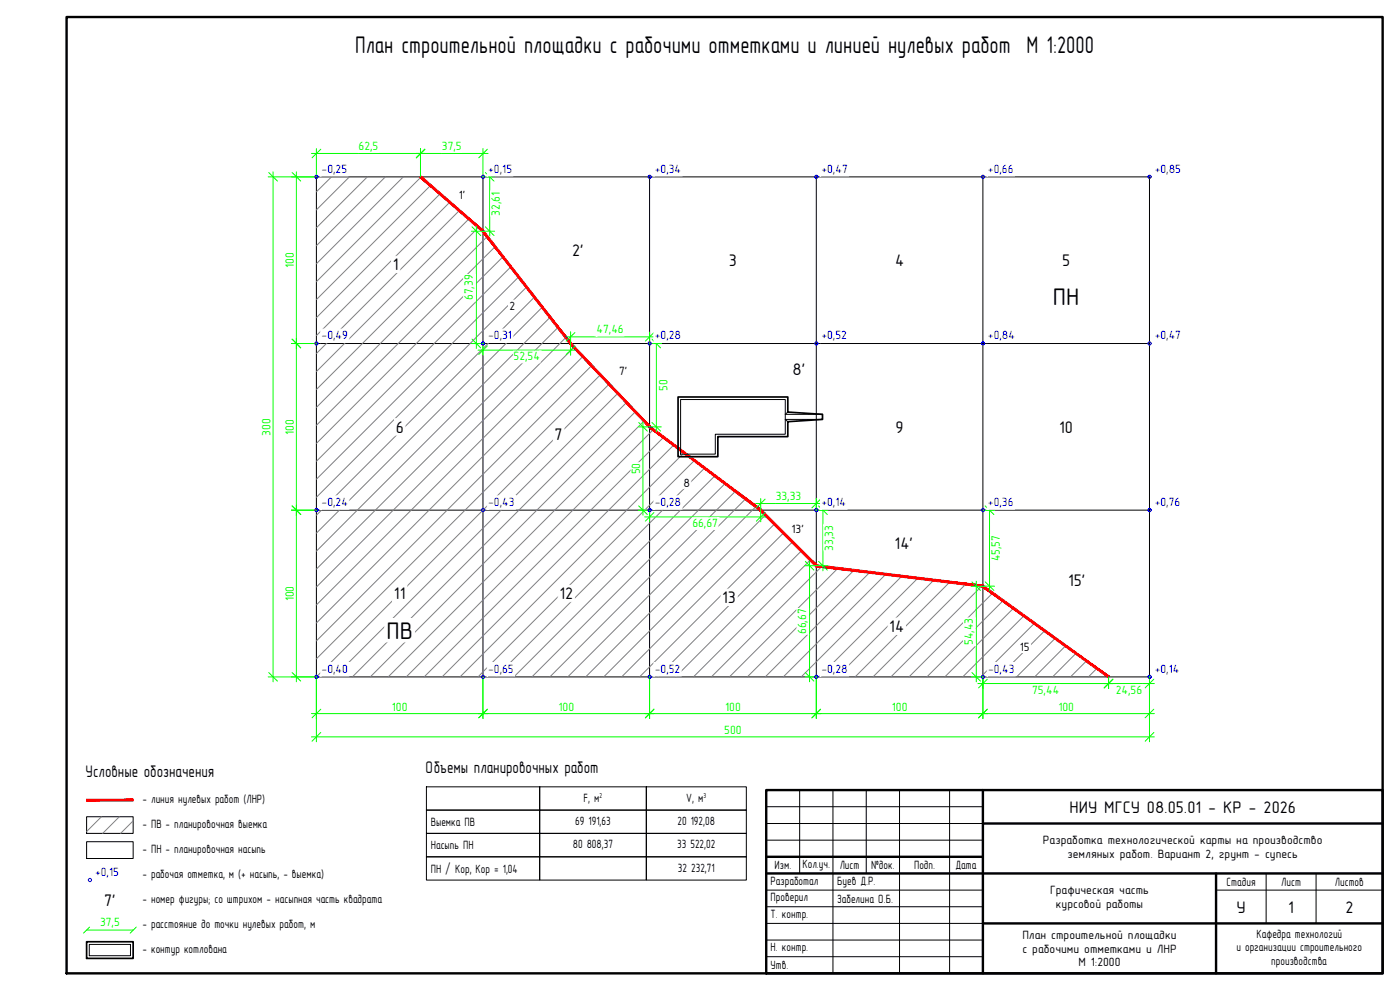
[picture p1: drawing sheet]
<svg xmlns="http://www.w3.org/2000/svg" width="420mm" height="297mm" viewBox="0 0 420 297" stroke-linecap="round" stroke-linejoin="round" font-family="sans-serif">
<path d="M95 53.1h250v150h-250zM144.9 53.1v150M194.9 53.1v150M245 53.1v150M295 53.1v150M95 103.1h250M95 153.1h250M26 245.1h14v4.9h-14zM26 252.5h14v5.1h-14z" fill="none" stroke="#000" stroke-width=".3"/>
<g fill="none" stroke="#808080" stroke-width=".3">
<path d="M99.5 53.1l-4.5 4.5M104.9 53.1l-9.9 9.9M110.2 53.1l-15.2 15.3M115.7 53.1l-20.7 20.6M121 53.1l-26 26M126.3 53.2l-31.3 31.3M129.2 55.7l-34.2 34.2M132.1 58.2l-37.1 37.1M135 60.7l-40 40M137.8 63.2l-42.8 42.9M140.7 65.7l-45.7 45.8M143.6 68.2l-48.6 48.7"/>
<path d="M146.2 71l-51.2 51.2M148.6 74l-53.6 53.6M151 77l-56 56M153.3 80.1l-58.3 58.3M155.7 83.1l-60.7 60.7M158 86.1l-63 63.1M160.4 89.1l-65.4 65.5M162.7 92.2l-67.7 67.8M165.1 95.2l-70.1 70.2M167.5 98.2l-72.5 72.6M169.8 101.2l-74.8 74.9M172.3 104.2l-77.3 77.3"/>
<path d="M174.9 107l-79.9 79.9M177.5 109.7l-82.5 82.6M180.2 112.5l-85.2 85.2M182.8 115.3l-87.8 87.8M185.4 118l-85.1 85.1M188 120.8l-82.3 82.3M190.7 123.6l-79.6 79.5M193.3 126.3l-76.8 76.8M196.1 128.9l-74.2 74.2M199.1 131.2l-71.8 71.9M202.2 133.5l-69.5 69.6M205.3 135.8l-67.3 67.3"/>
<path d="M208.4 138.2l-64.9 64.9M211.5 140.4l-62.7 62.7M214.5 142.8l-60.3 60.3M217.6 145.1l-58 58M220.7 147.4l-55.7 55.7M223.8 149.7l-53.4 53.4M226.9 152l-51.1 51.1M229.7 154.5l-48.5 48.6M232.5 157.2l-45.9 45.9M235.1 159.9l-43.2 43.2M237.8 162.6l-40.4 40.5M240.5 165.3l-37.8 37.8"/>
<path d="M243.2 168l-35.1 35.1M246.6 170l-33.1 33.1M251.4 170.5l-32.5 32.6M256.2 171.1l-31.9 32M261 171.7l-31.3 31.4M265.9 172.3l-30.8 30.8M270.6 172.9l-30.1 30.2M275.5 173.5l-29.7 29.6M280.2 174.1l-29 29M285 174.7l-28.4 28.4M289.9 175.2l-27.9 27.9M294.6 175.8l-27.2 27.3"/>
<path d="M297.9 178l-25.1 25.1M301 180.2l-22.8 22.9M304.2 182.5l-20.7 20.6M307.3 184.8l-18.4 18.3M310.4 187l-16.1 16.1M313.5 189.3l-13.8 13.8M316.7 191.5l-11.6 11.6M319.8 193.8l-9.3 9.3M322.9 196l-7 7.1M326.1 198.3l-4.8 4.8M329.2 200.6l-2.6 2.5M332.3 202.8l-.2 .3"/>
<path d="M30.4 245.1l-4.4 4.4M35.8 245.1l-5 4.9M40 246.3l-3.8 3.7"/>
</g>
<g fill="#f00" stroke="#f00" stroke-width=".3">
<path d="M294.9 176.2l37.6 27.1 .4-.5zM295.1 175.6l37.8 27.2-38-26.6zM244.8 170l50.1 6.2 .2-.6zM245.1 169.4l50 6.2-50.3-5.6zM228.1 153.3l16.7 16.7 .3-.6zM228.5 152.9l16.6 16.5-17-16.1zM194.8 128.3l33.3 25 .4-.4zM195.2 127.8l33.3 25.1-33.7-24.6zM171 103.3l23.8 25 .4-.5zM171 103.3l.4-.4 23.8 24.9zM144.7 69.6l26.3 33.7 .4-.4zM145.2 69.2l26.2 33.7-26.7-33.3zM126 53.3l18.7 16.3 .5-.4zM126.4 52.8l18.8 16.4-19.2-15.9z"/>
<path d="M26 239.8v.6l14-.6zM26 240.4l14-.6v.6z"/>
</g>
<g fill="#fff" stroke="#fff" stroke-width=".3">
<path d="M137.5 56.8v3.4l2.5-3.4zM140 56.8v3.4h-2.5z"/>
<path d="M117.5 76.9v4.9l2.5-4.9zM120 76.9v4.9h-2.5z"/>
<path d="M171.3 72.6v4.9l4.3-4.9zM175.6 72.6v4.9h-4.3z"/>
<path d="M152.6 90.1v3.5l2.3-3.5zM154.9 90.1v3.5h-2.3z"/>
<path d="M218.4 75.6v4.9l3.1-4.9zM221.5 75.6v4.9h-3.1z"/>
<path d="M268.2 75.6v4.9l3.5-4.9zM271.7 75.6v4.9h-3.5z"/>
<path d="M318.4 75.6v4.9l3.1-4.9zM321.5 75.6v4.9h-3.1z"/>
<path d="M118.4 125.6v4.9l3.1-4.9zM121.5 125.6v4.9h-3.1z"/>
<path d="M185.5 109.7v3.4l3.1-3.4zM188.6 109.7v3.4h-3.1z"/>
<path d="M166.1 127.9v4.9l3.1-4.9zM169.2 127.9v4.9h-3.1z"/>
<path d="M237.4 108.3v4.9l4.6-4.9zM242 108.3v4.9h-4.6z"/>
<path d="M204.9 143v3.5l2.4-3.5zM207.3 143v3.5h-2.4z"/>
<path d="M268.4 125.6v4.9l3.1-4.9zM271.5 125.6v4.9h-3.1z"/>
<path d="M317.5 125.6v4.9l4.9-4.9zM322.4 125.6v4.9h-4.9z"/>
<path d="M117.9 175.6v4.9l4.1-4.9zM122 175.6v4.9h-4.1z"/>
<path d="M167.5 175.6v4.9l4.9-4.9zM172.4 175.6v4.9h-4.9z"/>
<path d="M237.3 156.9v3.5l4.3-3.5zM237.3 160.4l4.3-3.5v3.5z"/>
<path d="M216.4 176.8v4.9l4.8-4.9zM221.2 176.8v4.9h-4.8z"/>
<path d="M268.1 160.6v4.9l6.3-4.9zM268.1 165.5l6.3-4.9v4.9z"/>
<path d="M266.5 185.4v5l5.2-5zM266.5 190.4l5.2-5v5z"/>
<path d="M320.2 171.5v4.9l6-4.9zM320.2 176.4l6-4.9v4.9z"/>
<path d="M305.8 192.3v3.5l3.5-3.5zM309.3 192.3v3.5h-3.5z"/>
</g>
<g fill="#fff" stroke="#fff" stroke-width=".3">
<path d="M115.5 185.6v7l8.9-7zM115.5 192.6l8.9-7v7z"/>
<path d="M315.5 85.6v7l8.9-7zM315.5 92.6l8.9-7v7z"/>
</g>
<g fill="none" stroke="#0f0" stroke-width=".3">
<path d="M80.6 51.8l2.7 2.5M82 51.5v153.1M87.7 51.8l2.6 2.5M88.9 51.5v153.1M93.5 46h53M95 44.6v8.5h-14.5M96.3 44.8l-2.7 2.6M126.2 44.6v8.5M127.5 44.8l-2.6 2.6M144.9 44.6v8.5h3.6M145.7 51.8l2.6 2.5M146.3 44.8l-2.6 2.6"/>
<path d="M147 51.5v19.4M141.5 69.4h7M141.6 68.1l2.7 2.6M143 67.8v36.7M145.7 68.1l2.6 2.6M171.2 99.6v7M172.6 99.8l-2.7 2.5M194.9 99.6v3.5h3.6M196.3 99.8l-2.6 2.5M87.5 103.1h7.5M87.7 101.8l2.6 2.6M141.5 103.1h3.4v3.5"/>
<path d="M141.6 101.8l2.7 2.6M143.5 105.1h29.2M146.3 103.8l-2.6 2.6M169.7 101.1h26.8M172.6 103.8l-2.7 2.6M195.7 101.8l2.5 2.6M197 101.6v28M191.5 128.1h7M191.7 126.8l2.6 2.6M193 126.6v28M195.7 126.8l2.5 2.6M87.5 153.1h7.5"/>
<path d="M87.7 151.8l2.6 2.6M191.5 153.1h3.4v3.5M191.7 151.8l2.6 2.6M193.5 155.1h36.3M196.3 153.8l-2.6 2.6M226.8 151.1h19.7M228.3 149.6v7M229.6 153.8l-2.6 2.6M229.6 149.8l-2.6 2.6M245 149.6v3.5h3.5M245.7 151.8l2.6 2.6M246.3 149.8l-2.6 2.6"/>
<path d="M247 151.6v19.7M295 153.1h3.5M295.7 151.8l2.6 2.6M297 151.6v25.8M241.5 169.7h7M241.7 168.4l2.6 2.7M243 168.3v36.3M245.7 168.4l2.6 2.7M291.5 175.9h7M291.7 174.6l2.6 2.6M293 174.4v30.2M295.7 174.6l2.6 2.6"/>
<path d="M80.5 203.1h14.5v19.5M80.6 201.8l2.7 2.6M87.7 201.8l2.6 2.6M93.5 214.1h253M96.3 212.8l-2.7 2.6M96.3 219.8l-2.7 2.6M144.9 203.1v12.5M146.3 212.8l-2.6 2.6M194.9 203.1v12.5M196.3 212.8l-2.6 2.6M241.5 203.1h3.5v12.5M241.7 201.8l2.6 2.6"/>
<path d="M246.3 212.8l-2.6 2.6M291.5 203.1h3.5v12.5M291.7 201.8l2.6 2.6M293.5 205.1h53M296.3 203.8l-2.6 2.6M296.3 212.8l-2.6 2.6M332.7 203.1v3.5M334 203.8l-2.6 2.6M345 203.1v19.5M346.3 203.8l-2.6 2.6M346.3 212.8l-2.6 2.6M346.3 219.8l-2.6 2.6"/>
<path d="M93.5 221.1h253M26 279h14M26.9 278.2l-1.8 1.8M40.9 278.2l-1.8 1.8"/>
</g>
<g fill="#fff" stroke="#fff" stroke-width=".3">
<path d="M107.6 42.3v3.4l5.9-3.4zM107.6 45.7l5.9-3.4v3.4z"/>
<path d="M132.6 42.3v3.4l6-3.4zM132.6 45.7l6-3.4v3.4z"/>
<path d="M154.1 105.4v3.5l8-3.5zM154.1 108.9l8-3.5v3.5z"/>
<path d="M179 97.3v3.5l8.2-3.5zM179 100.8l8.2-3.5v3.5z"/>
<path d="M207.8 155.4v3.5l7.7-3.5zM207.8 158.9l7.7-3.5v3.5z"/>
<path d="M232.8 147.3v3.5l7.7-3.5zM232.8 150.8l7.7-3.5v3.5z"/>
<path d="M309.8 205.4v3.5l8.1-3.5zM309.8 208.9l8.1-3.5v3.5z"/>
<path d="M334.9 205.4v3.5l7.9-3.5zM334.9 208.9l7.9-3.5v3.5z"/>
<path d="M147.3 57.6v7.2h3.4zM147.3 57.6h3.4v7.2z"/>
<path d="M139.1 82.4v7.7h3.6zM139.1 82.4h3.6v7.7z"/>
<path d="M197.5 113.8v3.5h3zM197.5 113.8h3v3.5z"/>
<path d="M189.4 138.8v3.5h3zM189.4 138.8h3v3.5z"/>
<path d="M247.3 157.6v7.7h3.5zM247.3 157.6h3.5v7.7z"/>
<path d="M239.2 182.6v7.7h3.5zM239.2 182.6h3.5v7.7z"/>
<path d="M297.3 160.5v7.9h3.5zM297.3 160.5h3.5v7.9z"/>
<path d="M289.2 185.4v8.2h3.5zM289.2 185.4h3.5v8.2z"/>
<path d="M117.6 210.6v3l4.7-3zM117.6 213.6l4.7-3v3z"/>
<path d="M167.6 210.6v3l4.7-3zM167.6 213.6l4.7-3v3z"/>
<path d="M217.6 210.6v3l4.7-3zM217.6 213.6l4.7-3v3z"/>
<path d="M267.6 210.6v3l4.7-3zM267.6 213.6l4.7-3v3z"/>
<path d="M317.6 210.6v3l4.7-3zM317.6 213.6l4.7-3v3z"/>
<path d="M217.4 217.5v3l5.2-3zM217.4 220.5l5.2-3v3z"/>
<path d="M85.4 175.7v4.8h3zM85.4 175.7h3v4.8z"/>
<path d="M85.4 125.7v4.7h3zM85.4 125.7h3v4.7z"/>
<path d="M85.4 75.7v4.7h3zM85.4 75.7h3v4.7z"/>
<path d="M78.4 125.5v5.2h3zM78.4 125.5h3v5.2z"/>
</g>
<g fill="#fff" stroke="#fff" stroke-width=".3">
<path d="M96.3 48.8v4l8.1-4zM96.3 52.8l8.1-4v4z"/>
<path d="M146.3 48.8v4l7.6-4zM146.3 52.8l7.6-4v4z"/>
<path d="M196.3 48.8v4l8.4-4zM196.3 52.8l8.4-4v4z"/>
<path d="M246.3 48.8v4l8.4-4zM246.3 52.8l8.4-4v4z"/>
<path d="M296.3 48.8v4l8.2-4zM296.3 52.8l8.2-4v4z"/>
<path d="M346.3 48.8v4l8.4-4zM346.3 52.8l8.4-4v4z"/>
<path d="M96.3 98.7v4.1l8.4-4.1zM96.3 102.8l8.4-4.1v4.1z"/>
<path d="M146.3 98.7v4.1l7.6-4.1zM146.3 102.8l7.6-4.1v4.1z"/>
<path d="M196.3 98.7v4.1l8.4-4.1zM196.3 102.8l8.4-4.1v4.1z"/>
<path d="M246.3 98.7v4.1l8.1-4.1zM246.3 102.8l8.1-4.1v4.1z"/>
<path d="M296.3 98.7v4.1l8.6-4.1zM296.3 102.8l8.6-4.1v4.1z"/>
<path d="M346.3 98.7v4.1l8.4-4.1zM346.3 102.8l8.4-4.1v4.1z"/>
<path d="M96.3 148.8v4l8.4-4zM96.3 152.8l8.4-4v4z"/>
<path d="M146.3 148.8v4l8.4-4zM146.3 152.8l8.4-4v4z"/>
<path d="M196.3 148.8v4l8.4-4zM196.3 152.8l8.4-4v4z"/>
<path d="M246.3 148.8v4l7.9-4zM246.3 152.8l7.9-4v4z"/>
<path d="M296.3 148.8v4l8.2-4zM296.3 152.8l8.2-4v4z"/>
<path d="M346.3 148.8v4l8.2-4zM346.3 152.8l8.2-4v4z"/>
<path d="M96.3 198.8v4l8.4-4zM96.3 202.8l8.4-4v4z"/>
<path d="M146.3 198.8v4l8.1-4zM146.3 202.8l8.1-4v4z"/>
<path d="M196.3 198.8v4l8.1-4zM196.3 202.8l8.1-4v4z"/>
<path d="M246.3 198.8v4l8.4-4zM246.3 202.8l8.4-4v4z"/>
<path d="M296.3 198.8v4l8.4-4zM296.3 202.8l8.4-4v4z"/>
<path d="M346.3 198.8v4l7.9-4zM346.3 202.8l7.9-4v4z"/>
</g>
<g fill="none" stroke="#00f" stroke-width=".3">
<circle cx="95" cy="53.1" r=".49"/>
<circle cx="145" cy="53.1" r=".49"/>
<circle cx="195" cy="53.1" r=".49"/>
<circle cx="245" cy="53.1" r=".49"/>
<circle cx="295" cy="53.1" r=".49"/>
<circle cx="345" cy="53.1" r=".49"/>
<circle cx="95" cy="103" r=".49"/>
<circle cx="145" cy="103" r=".49"/>
<circle cx="195" cy="103" r=".49"/>
<circle cx="245" cy="103" r=".49"/>
<circle cx="295" cy="103" r=".49"/>
<circle cx="345" cy="103" r=".49"/>
<circle cx="95" cy="153" r=".49"/>
<circle cx="145" cy="153" r=".49"/>
<circle cx="195" cy="153" r=".49"/>
<circle cx="245" cy="153" r=".49"/>
<circle cx="295" cy="153" r=".49"/>
<circle cx="345" cy="153" r=".49"/>
<circle cx="95" cy="203.1" r=".49"/>
<circle cx="145" cy="203.1" r=".49"/>
<circle cx="195" cy="203.1" r=".49"/>
<circle cx="245" cy="203.1" r=".49"/>
<circle cx="295" cy="203.1" r=".49"/>
<circle cx="345" cy="203.1" r=".49"/>
<circle cx="27" cy="264" r=".49"/>
</g>
<path d="M203.5 119.1h32.9v4.5l10.4 .7v1.5l-10.4 .7v4.5h-21v6h-11.9zM26 282.6h14v5h-14z" fill="none" stroke="#000" stroke-width=".51"/>
<path d="M204.3 119.9h31.4v10.4h-21v6h-10.4zM236.4 123.6l-.7 .7h11.1M246.8 125.8h-11.1l.7 .7M26.8 283.4h12.4v3.4h-12.4z" fill="none" stroke="#000" stroke-width=".3"/>
<path d="M20 5.1h395v286.9h-395z" fill="none" stroke="#000" stroke-width=".72"/>
<path d="M230 237.1h185v54.9h-185zM295 237.1v54.9M230 257.1h65M295 247.1h120M230 262.1h185M295 277.1h120M365 262.1v29.9" fill="none" stroke="#000" stroke-width=".72"/>
<g fill="none" stroke="#000" stroke-width=".3">
<path d="M128 236.1h34v7h-34zM162 236.1h32v7h-32zM194 236.1h30v7h-30zM240 237.1v25M250 237.1v54.9M260 237.1v25M270 237.1v54.9M285 237.1v54.9M128 243.1h34v6.9h-34zM128 250h34v7.1h-34zM128 257.1h34v7h-34zM162 243.1h32v6.9h-32z"/>
<path d="M162 250h32v7.1h-32zM162 257.1h32v7h-32zM194 243.1h30v6.9h-30zM194 250h30v7.1h-30zM194 257.1h30v7h-30zM230 252.1h65M230 247.1h65M230 242h65M230 277.1h65M230 272.1h65M230 267.1h65M365 267.1h50"/>
<path d="M380 262.1v15M395 262.1v15M230 287h65M230 282.1h65"/>
</g>
<g font-size="7.2">
<text x="106.6" y="15.9">План строительной площадки с рабочими отметками и линией нулевых работ М 1:2000</text>
<text x="316" y="91.6">ПН</text>
<text x="116" y="191.6">ПВ</text>
</g>
<g font-size="5.1">
<text x="171.7" y="76.9">2'</text>
<text x="117.9" y="81.1">1</text>
<text x="218.8" y="79.8">3</text>
<text x="268.6" y="79.8">4</text>
<text x="318.8" y="79.8">5</text>
<text x="237.8" y="112.5">8'</text>
<text x="118.7" y="129.8">6</text>
<text x="268.8" y="129.8">9</text>
<text x="317.9" y="129.8">10</text>
<text x="166.5" y="132.1">7</text>
<text x="268.5" y="164.8">14'</text>
<text x="118.2" y="179.8">11</text>
<text x="167.9" y="179.8">12</text>
<text x="320.5" y="175.7">15'</text>
<text x="216.7" y="181">13</text>
<text x="266.9" y="189.6">14</text>
<text x="25.7" y="233.1">Условные обозначения</text>
<text x="127.7" y="232">Объемы планировочных работ</text>
<text x="321" y="243.8">НИУ МГСУ 08.05.01 - КР - 2026</text>
<text x="31.2" y="271.8">7'</text>
<text x="371.1" y="273.8">У</text>
<text x="386.6" y="273.8">1</text>
<text x="403.8" y="273.8">2</text>
</g>
<g font-size="3.6" fill="#0f0">
<text x="107.6" y="45">62,5</text>
<text x="132.6" y="45">37,5</text>
<text x="150" y="64.8" transform="rotate(-90 150 64.8)">32,61</text>
<text x="88.1" y="80.4" transform="rotate(-90 88.1 80.4)">100</text>
<text x="141.9" y="90.1" transform="rotate(-90 141.9 90.1)">67,39</text>
<text x="179" y="100">47,46</text>
<text x="154.1" y="108.1">52,54</text>
<text x="200.3" y="117.3" transform="rotate(-90 200.3 117.3)">50</text>
<text x="81.2" y="130.7" transform="rotate(-90 81.2 130.7)">300</text>
<text x="88.1" y="130.4" transform="rotate(-90 88.1 130.4)">100</text>
<text x="192.2" y="142.3" transform="rotate(-90 192.2 142.3)">50</text>
<text x="232.8" y="150">33,33</text>
<text x="207.8" y="158.1">66,67</text>
<text x="250" y="165.3" transform="rotate(-90 250 165.3)">33,33</text>
<text x="300" y="168.4" transform="rotate(-90 300 168.4)">45,57</text>
<text x="88.1" y="180.5" transform="rotate(-90 88.1 180.5)">100</text>
<text x="241.9" y="190.3" transform="rotate(-90 241.9 190.3)">66,67</text>
<text x="291.9" y="193.6" transform="rotate(-90 291.9 193.6)">54,43</text>
<text x="309.8" y="208.1">75,44</text>
<text x="334.9" y="208.1">24,56</text>
<text x="117.6" y="213.3">100</text>
<text x="167.6" y="213.3">100</text>
<text x="217.6" y="213.3">100</text>
<text x="267.6" y="213.3">100</text>
<text x="317.6" y="213.3">100</text>
<text x="217.4" y="220.3">500</text>
<text x="30" y="277.8">37,5</text>
</g>
<g font-size="3.6" fill="#00f">
<text x="96.5" y="51.8">-0,25</text>
<text x="146.5" y="51.8">+0,15</text>
<text x="196.5" y="51.8">+0,34</text>
<text x="246.5" y="51.8">+0,47</text>
<text x="296.5" y="51.8">+0,66</text>
<text x="346.5" y="51.8">+0,85</text>
<text x="96.5" y="101.8">-0,49</text>
<text x="146.5" y="101.8">-0,31</text>
<text x="196.5" y="101.8">+0,28</text>
<text x="246.5" y="101.8">+0,52</text>
<text x="296.5" y="101.8">+0,84</text>
<text x="346.5" y="101.8">+0,47</text>
<text x="96.5" y="151.8">-0,24</text>
<text x="146.5" y="151.8">-0,43</text>
<text x="196.5" y="151.8">-0,28</text>
<text x="246.5" y="151.8">+0,14</text>
<text x="296.5" y="151.8">+0,36</text>
<text x="346.5" y="151.8">+0,76</text>
<text x="96.5" y="201.8">-0,40</text>
<text x="146.5" y="201.8">-0,65</text>
<text x="196.5" y="201.8">-0,52</text>
<text x="246.5" y="201.8">-0,28</text>
<text x="296.5" y="201.8">-0,43</text>
<text x="346.5" y="201.8">+0,14</text>
<text x="28.5" y="262.7">+0,15</text>
</g>
<g font-size="3.6">
<text x="137.7" y="59.8">1'</text>
<text x="152.9" y="93.1">2</text>
<text x="185.8" y="112.6">7'</text>
<text x="205.1" y="146">8</text>
<text x="237.5" y="159.9">13'</text>
<text x="306.1" y="195.3">15</text>
<text x="42.8" y="241">- линия нулевых работ (ЛНР)</text>
<text x="175.1" y="240.6">F, м</text>
<text x="206" y="240.6">V, м</text>
<text x="42.8" y="248.4">- ПВ - планировочная выемка</text>
<text x="129.3" y="247.8">Выемка ПВ</text>
<text x="172.6" y="247.6">69 191,63</text>
<text x="203.3" y="247.6">20 192,08</text>
<text x="42.8" y="255.9">- ПН - планировочная насыпь</text>
<text x="129.3" y="254.8">Насыпь ПН</text>
<text x="171.9" y="254.6">80 808,37</text>
<text x="203.2" y="254.6">33 522,02</text>
<text x="313" y="253.4">Разработка технологической карты на производство</text>
<text x="320.4" y="257.5">земляных работ. Вариант 2, грунт - супесь</text>
<text x="42.8" y="263.5">- рабочая отметка, м (+ насыпь, - выемка)</text>
<text x="129.3" y="261.8">ПН / Kор, Kор = 1,04</text>
<text x="203.5" y="261.6">32 232,71</text>
<text x="232.5" y="260.8">Изм.</text>
<text x="240.8" y="260.5">Кол.уч.</text>
<text x="252" y="260.8">Лист</text>
<text x="261.4" y="260.8">№док.</text>
<text x="274.3" y="260.8">Подп.</text>
<text x="286.7" y="260.7">Дата</text>
<text x="231.3" y="265.5">Разработал</text>
<text x="251.3" y="265.5">Буев Д.Р.</text>
<text x="315.1" y="268.4">Графическая часть</text>
<text x="368.1" y="265.8">Стадия</text>
<text x="384.5" y="265.8">Лист</text>
<text x="400.6" y="265.8">Листов</text>
<text x="42.8" y="271">- номер фигуры; со штрихом - насыпная часть квадрата</text>
<text x="231.3" y="270.5">Проверил</text>
<text x="231.3" y="275.4">Т. контр.</text>
<text x="251.2" y="270.8">Забелина О.Б.</text>
<text x="316.9" y="272.5">курсовой работы</text>
<text x="42.8" y="278.5">- расстояние до точки нулевых работ, м</text>
<text x="306.8" y="281.6">План строительной площадки</text>
<text x="377.1" y="281.3">Кафедра технологий</text>
<text x="42.8" y="285.9">- контур котлована</text>
<text x="231.3" y="285.4">Н. контр.</text>
<text x="306.8" y="285.8">с рабочими отметками и ЛНР</text>
<text x="371.1" y="285.4">и организации строительного</text>
<text x="231.3" y="290.8">Утв.</text>
<text x="323.6" y="290">М 1:2000</text>
<text x="381.5" y="289.6">производства</text>
</g>
<g font-size="2.2">
<text x="179.9" y="239.6">2</text>
<text x="211.1" y="239.6">3</text>
</g>
</svg>
